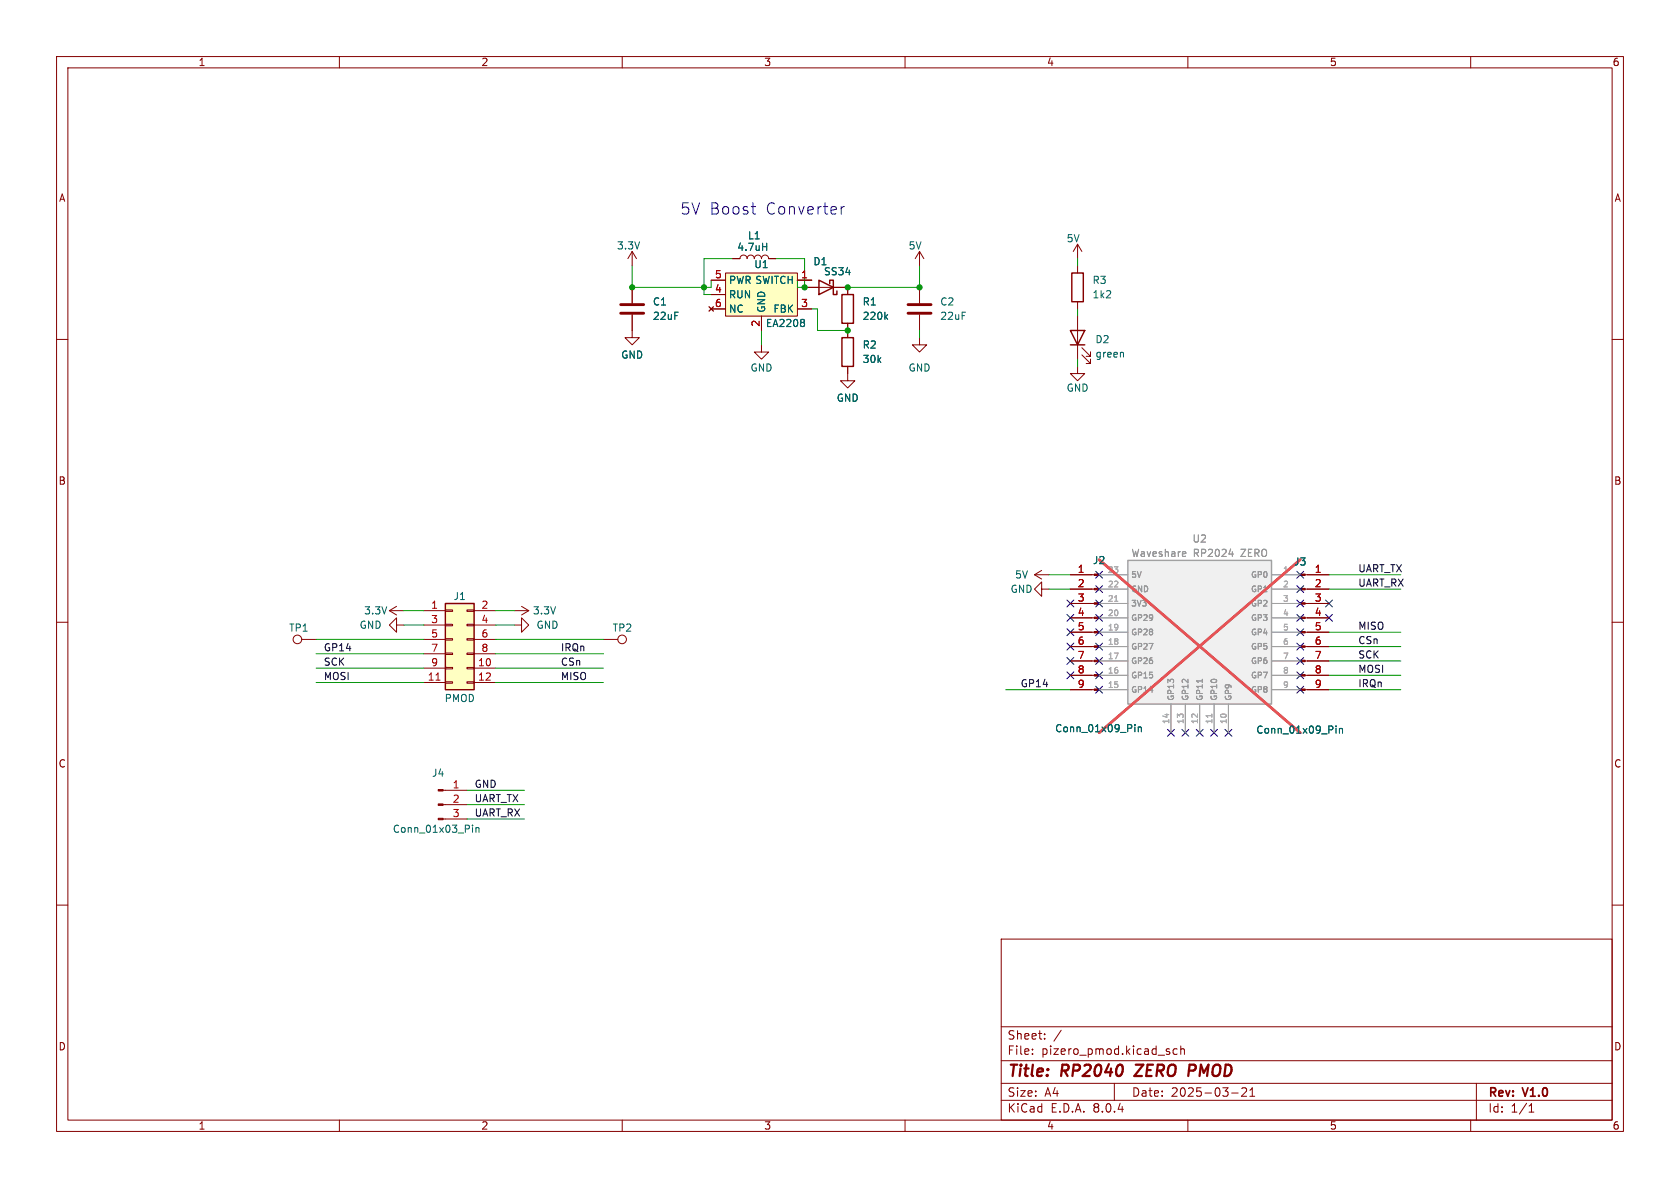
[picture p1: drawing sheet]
<svg xmlns="http://www.w3.org/2000/svg" width="297mm" height="210mm" viewBox="0 0 297 210" stroke-linecap="round" stroke-linejoin="round" font-family="sans-serif">
<g fill="none" stroke="#840000" stroke-width=".18">
<path d="M10 10h277v190h-277zM12 12h273v186h-273zM60 10v2M110 10v2M160 10v2M210 10v2M260 10v2M10 60h2M111.8 58.4v1.3h1.2l-1.2 1.3-1.3-1.3h1.3M129.5 45.7h1.3a.64 .64 0 0 1 .6-.6 .64 .64 0 0 1 .7 .6 .64 .64 0 0 1 .6-.6 .64 .64 0 0 1 .6 .6 .64 .64 0 0 1 .7-.6 .64 .64 0 0 1 .6 .6 .64 .64 0 0 1 .7-.6 .64 .64 0 0 1 .6 .6h1.3M162.6 59.7v1.3h1.2l-1.2 1.2-1.3-1.2h1.3M162.6 44.5v2.5"/>
<path d="M162.6 50.8v2.8M162.6 55.6v2.8M162.6 44.5l-.8 1.2M162.6 44.5l.7 1.2M190.5 47v1.3M190.5 53.3v1.3M285 60h2M10 110h2M90.9 110.5h1.3v-1.3l1.3 1.3-1.3 1.3v-1.3M230.7 119.4h4.2M230.7 116.8h4.2M230.7 114.3h4.2"/>
<path d="M230.7 111.8h4.2M230.7 109.2h4.2M230.7 106.7h4.2M230.7 104.1h4.2M230.7 101.6h4.2M285 110h2M230.7 121.9h4.2M10 160h2M285 160h2M177 166h108v32h-108zM60 198v2M110 198v2"/>
<path d="M160 198v2M177 194.5h108M177 191.5h108M177 187.5h108M177 181.5h108M182.5 186.3v.1M182.5 185.5v.1M184.7 183.6v.1M184.7 182.8v.1M187.6 182.1l-1.3 2M197 191.5v3M206.6 185.9l.2 .2-.2 .3"/>
<path d="M206.6 185.4l.1 .1M208.1 185.5l-.4-.1-.3 .3v.4l.1 .2h.6M208.7 185.5l.3-.1 .3 .1 .1 .9M208.7 184.9v1.5M210 198v2M217.7 193.2h1.2M219.5 192.4l.6-.1 .2 .1 .1 .3-.9 1.1h.9M221 193.8h.8M221 192.7l.4-.4v1.5M260 198v2M261 191.5v6.5M270.3 196.6h.9"/>
<path d="M270.3 195.5l.4-.4v1.5"/>
</g>
<path d="M202.1 188.2l-1.6 2h1.4M210.3 188.2h.8M211.1 189.2l-.9 .1" fill="none" stroke="#840000" stroke-width=".4"/>
<path d="M189.5 48.3h2v5h-2z" fill="none" stroke="#840000" stroke-width=".25"/>
<path d="M160.5 55.4h4.1M160.5 53.8h4.1" fill="none" stroke="#840000" stroke-width=".51"/>
<g fill="#840000" stroke="#840000" stroke-width=".18">
<path d="M229.9 121.8h.8v.2h-.8z"/>
<path d="M229.9 119.3h.8v.2h-.8z"/>
<path d="M229.9 116.7h.8v.3h-.8z"/>
<path d="M229.9 114.2h.8v.2h-.8z"/>
<path d="M229.9 111.6h.8v.3h-.8z"/>
<path d="M229.9 109.1h.8v.2h-.8z"/>
<path d="M229.9 106.6h.8v.2h-.8z"/>
<path d="M229.9 104h.8v.3h-.8z"/>
<path d="M229.9 101.5h.8v.2h-.8z"/>
</g>
<path d="M134.8 43.6h.7M135.5 43v1.3M236.2 128.3v.2M236.2 128.8v.8M236.8 128.8v.8M236.8 128.9l.2-.1h.3v.8" fill="none" stroke="#006464" stroke-width=".18"/>
<path d="M78.7 106.7h5.1v15.2h-5.1z" fill="#ffffc2"/>
<g fill="none" stroke="#840000" stroke-width=".18">
<path d="M190.5 55.9v7.6M190.5 64.8v1.2h1.3l-1.3 1.3-1.3-1.3h1.3M191.3 62.7l1.5 1.6v-.8v.8h-.8M191.3 61.5l1.5 1.5v-.8v.8h-.8M74.9 108h3.8M74.9 118.1h3.8M74.9 110.5h3.8M74.9 113h3.8M74.9 115.6h3.8M78.7 118h1.3v.2h-1.3zM78.7 115.4h1.3v.3h-1.3zM78.7 112.9h1.3v.3h-1.3z"/>
<path d="M78.7 110.4h1.3v.2h-1.3zM78.7 107.8h1.3v.3h-1.3zM82.5 118h1.3v.2h-1.3zM82.5 115.4h1.3v.3h-1.3zM82.5 112.9h1.3v.3h-1.3zM82.5 110.4h1.3v.2h-1.3zM82.5 107.8h1.3v.3h-1.3zM83.8 108h3.8M83.8 118.1h3.8M83.8 110.5h3.8M83.8 113h3.8M83.8 115.6h3.8"/>
<path d="M90.9 108h2.6M92.2 107.2l1.3 .8M93.5 108l-1.3 .7M106.7 113h2.5M74.9 120.7h3.8M78.7 120.5h1.3v.3h-1.3zM82.5 120.5h1.3v.3h-1.3zM83.8 120.7h3.8"/>
<circle cx="110" cy="113" r=".76"/>
</g>
<path d="M189.2 58.4h2.6l-1.3 2.6zM189.2 61h2.6M78.7 106.7h5.1v15.2h-5.1z" fill="none" stroke="#840000" stroke-width=".25"/>
<path d="M77.1 120.2h.7" fill="none" stroke="#a90000" stroke-width=".18"/>
<path d="M198.6 62.3v.8" fill="none" stroke="#006464" stroke-width=".18"/>
<path d="M199.4 99.1h25.4v25.4h-25.4z" fill="#f0f0f0"/>
<path d="M199.4 99.1h25.4v25.4h-25.4z" fill="none" stroke="#a1a1a1" stroke-width=".25"/>
<g fill="none" stroke="#a1a1a1" stroke-width=".18">
<path d="M194.3 101.6h5.1M194.3 119.4h5.1M194.3 116.8h5.1M194.3 114.3h5.1M194.3 111.8h5.1M194.3 104.1h5.1M194.3 109.2h5.1M194.3 106.7h5.1M224.8 101.6h5.1M224.8 119.4h5.1M224.8 116.8h5.1M224.8 114.3h5.1"/>
<path d="M224.8 111.8h5.1M224.8 104.1h5.1M224.8 109.2h5.1M224.8 106.7h5.1M194.3 121.9h5.1M207 124.5v5M209.5 124.5v5M212.1 124.5v5M214.6 124.5v5M217.2 124.5v5M224.8 121.9h5.1"/>
</g>
<path d="M197 106.3h.6M214.2 126.2v.6" fill="none" stroke="#aaa" stroke-width=".18"/>
<path d="M209.2 97.5l.4 .1v.2l-.6 .1M209.6 98.3l-.4 .1M217.3 97.9h.7M212.6 120.1v.6" fill="none" stroke="#989898" stroke-width=".18"/>
<path d="M194.3 98.9l35.6 30.6M229.9 98.9l-35.6 30.6" fill="none" stroke="#e65255" stroke-width=".46"/>
<g fill="none" stroke="#840000" stroke-width=".18">
<path d="M142.2 50.8h7.7v1.3M149.9 57.2v2.5M149.9 64.8v2.5h1.2l-1.2 1.3-1.3-1.3h1.3M184.1 104.1v-1.2l-1.2 1.2 1.2 1.3v-1.3h1.3M189.2 119.4h4.2M189.2 116.8h4.2M189.2 114.3h4.2M189.2 111.8h4.2M189.2 109.2h4.2M189.2 106.7h4.2M189.2 104.1h4.2M189.2 101.6h4.2"/>
<path d="M189.2 121.9h4.2"/>
</g>
<g fill="#840000" stroke="#840000" stroke-width=".18">
<path d="M193.4 121.8h.9v.2h-.9z"/>
<path d="M193.4 119.3h.9v.2h-.9z"/>
<path d="M193.4 116.7h.9v.3h-.9z"/>
<path d="M193.4 114.2h.9v.2h-.9z"/>
<path d="M193.4 111.6h.9v.3h-.9z"/>
<path d="M193.4 109.1h.9v.2h-.9z"/>
<path d="M193.4 106.6h.9v.2h-.9z"/>
<path d="M193.4 104h.9v.3h-.9z"/>
<path d="M193.4 101.5h.9v.2h-.9z"/>
</g>
<path d="M156.6 56l.3 .5M156.9 55.6l-.5 .5M200.6 128.1v.1M200.6 128.5v.9M201.2 128.5v.9M201.2 128.6l.2-.1 .3 .1 .1 .8" fill="none" stroke="#006464" stroke-width=".18"/>
<path d="M144.8 49.5l2.5 1.3-2.5 1.3zM146.7 50.2v-.7h.6v2.6h.7v-.7M148.8 52.1h2.1v5.1h-2.1zM148.8 59.7h2.1v5.1h-2.1z" fill="none" stroke="#840000" stroke-width=".25"/>
<path d="M128.3 48.3h12.7v7.6h-12.7z" fill="#ffffc2"/>
<g fill="none" stroke="#840000" stroke-width=".18">
<path d="M111.8 44.5v2.5M111.8 50.8v2.8M111.8 55.6v2.8M111.8 44.5l-.8 1.2M111.8 44.5l.7 1.2M125.3 54.2l.8 .8M125.7 49.5h2.6M125.7 54.6h2.6M125.7 52.1h2.6M126.1 54.2l-.8 .8M128.3 48.3h12.7v7.6h-12.7zM129.5 45.7h1.3"/>
<path d="M134.6 55.9v2.5M135.9 45.7h1.3M141 49.5h2.5M141 54.6h2.5M142.2 50.8h2.6M147.3 50.8h2.6v1.3M149.9 57.2v2.5M190.5 43.2l-.8 1.3M190.5 43.2v2.5M190.5 43.2l.8 1.3M134.6 61v1.2h1.3l-1.3 1.3-1.3-1.3h1.3M149.9 64.8v1.2"/>
<path d="M53.3 113h2.6M68.8 108l1.3 .7M68.8 108h2.6M70.1 110.5v-1.3l-1.3 1.3 1.3 1.3v-1.3h1.3M70.1 107.2l-1.3 .8M182.9 101.6l1.2 .8M182.9 101.6h2.5M184.1 100.8l-1.2 .8M189.2 101.6h3.8M189.2 104.1h3.8M189.2 106.7h3.8M189.2 109.2h3.8"/>
<path d="M189.2 111.8h3.8M189.2 114.3h3.8M189.2 116.8h3.8M189.2 119.4h3.8M231.1 101.6h3.8M231.1 104.1h3.8M231.1 106.7h3.8M231.1 109.2h3.8M231.1 111.8h3.8M231.1 114.3h3.8M231.1 116.8h3.8M231.1 119.4h3.8"/>
<path d="M78.3 139.7h4.2M189.2 121.9h3.8M231.1 121.9h3.8M78.3 144.8h4.2M78.3 142.2h4.2"/>
<circle cx="52.6" cy="113" r=".76"/>
</g>
<g fill="none" stroke="#006464" stroke-width=".18">
<path d="M134.8 43.6h.7M135.5 43v1.3M142.1 56.5l.1 .2-.1 .2M142.1 57.1l.1 .1-.1 .5M156.6 56l.3 .5M156.9 55.6l-.5 .5M200.6 128.1v.1M200.6 128.5v.9M201.2 128.5v.9M201.2 128.6l.2-.1 .3 .1 .1 .8M236.2 128.3v.2M236.2 128.8v.8"/>
<path d="M236.8 128.8v.8M236.8 128.9l.2-.1h.3v.8M83.5 145.9v.1M83.5 146.3v.8M84.1 146.3v.8M84.1 146.4l.2-.1 .3 .1 .1 .7"/>
</g>
<g fill="#840000" stroke="#840000" stroke-width=".18">
<path d="M77.5 144.7h.8v.2h-.8z"/>
<path d="M77.5 142.1h.8v.3h-.8z"/>
<path d="M77.5 139.6h.8v.2h-.8z"/>
</g>
<path d="M109.7 55.4h4.1M109.7 53.8h4.1" fill="none" stroke="#840000" stroke-width=".51"/>
<path d="M132.8 36.5h.8M133.2 37.8l.4 .1M148.7 36.5v1.4M149.3 36.5a.51 .51 0 0 0-.6 .4" fill="none" stroke="#0000c2" stroke-width=".18"/>
<g fill="none" stroke="#009600" stroke-width=".18">
<path d="M111.8 47v3.8h13.9v-1.3M129.5 45.7h-5v6.4h1.2M134.6 58.4v2.6M137.2 45.7h5v5.1h-1.2v-1.3h2.5M143.5 54.6h1v3.8h5.4M162.6 47v3.8h-12.7M162.6 58.4v1.3M190.5 45.7v1.3M190.5 54.6v1.3M190.5 63.5v1.3M55.9 113h19M55.9 115.6h19"/>
<path d="M55.9 118.1h19M71.4 110.5h3.5M71.4 108h3.5M87.6 110.5h3.3M87.6 108h3.3M87.6 113h19.1M87.6 115.6h19.1M87.6 118.1h19.1M185.4 101.6h3.8M185.4 104.1h3.8M234.9 101.6h12.7M234.9 111.8h12.7"/>
<path d="M234.9 104.1h12.7M234.9 114.3h12.7M234.9 116.8h12.7M234.9 119.4h12.7M55.9 120.7h19M82.5 139.7h10.2M87.6 120.7h19.1M177.8 121.9h11.4M234.9 121.9h12.7M82.5 142.2h10.2M82.5 144.8h10.2"/>
</g>
<g fill="none" stroke="#000084" stroke-width=".18">
<path d="M188.6 113.7l1.2 1.2M188.6 118.8l1.2 1.2M188.6 108.6l1.2 1.2M188.6 111.2l1.2 1.2M188.6 116.2l1.2 1.2M188.6 106.1l1.2 1.2M189.8 113.7l-1.2 1.2M189.8 118.8l-1.2 1.2M189.8 106.1l-1.2 1.2M189.8 111.2l-1.2 1.2M189.8 116.2l-1.2 1.2M189.8 108.6l-1.2 1.2"/>
<path d="M193.7 116.2l1.2 1.2M193.7 108.6l1.2 1.2M193.7 118.8l1.2 1.2M193.7 113.7l1.2 1.2M193.7 101l1.2 1.2M193.7 106.1l1.2 1.2M193.7 111.2l1.2 1.2M193.7 103.5l1.2 1.2M194.9 108.6l-1.2 1.2M194.9 116.2l-1.2 1.2M194.9 113.7l-1.2 1.2M194.9 118.8l-1.2 1.2"/>
<path d="M194.9 101l-1.2 1.2M194.9 106.1l-1.2 1.2M194.9 111.2l-1.2 1.2M194.9 103.5l-1.2 1.2M229.3 113.7l1.2 1.2M229.3 103.5l1.2 1.2M229.3 116.2l1.2 1.2M229.3 118.8l1.2 1.2M229.3 106.1l1.2 1.2M229.3 108.6l1.2 1.2M229.3 101l1.2 1.2M229.3 111.2l1.2 1.2"/>
<path d="M230.5 116.2l-1.2 1.2M230.5 113.7l-1.2 1.2M230.5 106.1l-1.2 1.2M230.5 108.6l-1.2 1.2M230.5 111.2l-1.2 1.2M230.5 118.8l-1.2 1.2M230.5 103.5l-1.2 1.2M230.5 101l-1.2 1.2M234.3 108.6l1.3 1.2M234.3 106.1l1.3 1.2M235.6 108.6l-1.3 1.2M235.6 106.1l-1.3 1.2"/>
<path d="M193.7 121.3l1.2 1.2M194.9 121.3l-1.2 1.2M206.4 128.9l1.2 1.2M207.6 128.9l-1.2 1.2M208.9 128.9l1.3 1.2M210.2 128.9l-1.3 1.2M211.5 128.9l1.2 1.2M212.7 128.9l-1.2 1.2M214 128.9l1.2 1.2M215.2 128.9l-1.2 1.2M216.6 128.9l1.2 1.2M217.8 128.9l-1.2 1.2"/>
<path d="M229.3 121.3l1.2 1.2M230.5 121.3l-1.2 1.2"/>
</g>
<path d="M209.2 97.5l.4 .1v.2l-.6 .1M209.6 98.3l-.4 .1M217.3 97.9h.7M212.6 120.1v.6" fill="none" stroke="#989898" stroke-width=".18"/>
<g fill="none" stroke="#a1a1a1" stroke-width=".18">
<path d="M194.3 101.6h5.1M194.3 119.4h5.1M194.3 116.8h5.1M194.3 114.3h5.1M194.3 111.8h5.1M194.3 104.1h5.1M194.3 109.2h5.1M194.3 106.7h5.1M224.8 101.6h5.1M224.8 119.4h5.1M224.8 116.8h5.1M224.8 114.3h5.1"/>
<path d="M224.8 111.8h5.1M224.8 104.1h5.1M224.8 109.2h5.1M224.8 106.7h5.1M194.3 121.9h5.1M207 124.5v5M209.5 124.5v5M212.1 124.5v5M214.6 124.5v5M217.2 124.5v5M224.8 121.9h5.1"/>
</g>
<path d="M197 106.3h.6M214.2 126.2v.6" fill="none" stroke="#aaa" stroke-width=".18"/>
<path d="M194.3 98.9l35.6 30.6M229.9 98.9l-35.6 30.6" fill="none" stroke="#e65255" stroke-width=".46"/>
<g fill="#009600" stroke="#009600" stroke-width=".18">
<circle cx="162.6" cy="50.8" r=".46"/>
<circle cx="149.9" cy="58.4" r=".46"/>
<circle cx="149.9" cy="50.8" r=".46"/>
<circle cx="124.5" cy="50.8" r=".46"/>
<circle cx="111.8" cy="50.8" r=".46"/>
<circle cx="142.2" cy="50.8" r=".46"/>
</g>
<g font-size="2.8" fill="#0000c2">
<text x="120.1" y="38.1">5V Boost</text>
<text x="135.3" y="38.1">Converter</text>
</g>
<g font-size="2.8" fill="#840000">
<text x="178" y="190.9">Title:</text>
<text x="187.7" y="190.9">RP2040</text>
<text x="201.6" y="190.9">ZERO</text>
<text x="211.7" y="190.9">PMOD</text>
</g>
<g font-size="2.1" fill="#840000">
<text x="178" y="184">Sheet:</text>
<text x="178" y="186.7">File:</text>
<text x="184.1" y="186.7">pizero_pmod.kicad_sch</text>
<text x="178" y="196.9">KiCad</text>
<text x="178" y="194.1">Size:</text>
<text x="184.7" y="194.1">A4</text>
<text x="185.7" y="196.9">E.D.A.</text>
<text x="193.3" y="196.9">8.0.4</text>
<text x="200" y="194.1">Date:</text>
<text x="207" y="194.1">2025-03-21</text>
<text x="263" y="194.3">Rev:</text>
<text x="263" y="196.9">Id:</text>
<text x="267.1" y="196.9">1/1</text>
<text x="269.4" y="194.3">V1.0</text>
</g>
<g font-size="1.8" fill="#840000">
<text x="35" y="11.9">1</text>
<text x="85" y="11.9">2</text>
<text x="135" y="11.9">3</text>
<text x="185" y="11.9">4</text>
<text x="235" y="11.9">5</text>
<text x="285" y="11.9">6</text>
<text x="10.3" y="35.9">A</text>
<text x="285.3" y="35.9">A</text>
<text x="10.3" y="85.9">B</text>
<text x="285.3" y="85.9">B</text>
<text x="10.3" y="135.9">C</text>
<text x="285.3" y="135.9">C</text>
<text x="10.3" y="185.9">D</text>
<text x="285.3" y="185.9">D</text>
<text x="35" y="199.9">1</text>
<text x="85" y="199.9">2</text>
<text x="135" y="199.9">3</text>
<text x="185" y="199.9">4</text>
<text x="235" y="199.9">5</text>
<text x="285" y="199.9">6</text>
</g>
<g font-size="1.8" fill="#006464">
<text x="109" y="44.3">3.3V</text>
<text x="130.2" y="44.6">4.7uH</text>
<text x="132.1" y="42.5">L1</text>
<text x="133.2" y="47.6">U1</text>
<text x="143.7" y="47.1">D1</text>
<text x="160.5" y="44.3">5V</text>
<text x="188.5" y="43">5V</text>
<text x="128.8" y="52.9">RUN</text>
<text x="128.8" y="50.4">PWR SWITCH</text>
<text x="145.6" y="48.9">SS34</text>
<text x="193" y="50.4">R3</text>
<text x="193" y="52.9">1k2</text>
<text x="115.3" y="54.2">C1</text>
<text x="115.3" y="56.7">22uF</text>
<text x="128.8" y="55.5">NC</text>
<text x="135.3" y="58">EA2208</text>
<text x="135.5" y="55.4" transform="rotate(-90 135.5 55.4)">GND</text>
<text x="136.6" y="55.5">FBK</text>
<text x="152.4" y="54.2">R1</text>
<text x="152.4" y="56.7">220k</text>
<text x="166.1" y="54.2">C2</text>
<text x="166.1" y="56.7">22uF</text>
<text x="109.7" y="63.6">GND</text>
<text x="132.6" y="65.9">GND</text>
<text x="152.4" y="61.8">R2</text>
<text x="152.4" y="64.4">30k</text>
<text x="160.5" y="65.9">GND</text>
<text x="193.6" y="60.9">D2</text>
<text x="193.6" y="63.4">green</text>
<text x="147.8" y="71.2">GND</text>
<text x="188.5" y="69.4">GND</text>
<text x="193.1" y="99.9">J2</text>
<text x="228.7" y="100.2">J3</text>
<text x="80.1" y="106.3">J1</text>
<text x="178.6" y="105">GND</text>
<text x="179.4" y="102.5">5V</text>
<text x="51" y="111.9">TP1</text>
<text x="63.5" y="111.4">GND</text>
<text x="64.3" y="108.8">3.3V</text>
<text x="94.1" y="108.8">3.3V</text>
<text x="94.8" y="111.4">GND</text>
<text x="108.2" y="111.9">TP2</text>
<text x="78.5" y="124.3">PMOD</text>
<text x="186.4" y="129.6">Conn_01x09_Pin</text>
<text x="222" y="129.9">Conn_01x09_Pin</text>
<text x="76.3" y="137.5">J4</text>
<text x="69.3" y="147.4">Conn_01x03_Pin</text>
</g>
<g font-size="1.8" fill="#a90000">
<text x="126.3" y="51.8">4</text>
<text x="126.3" y="49.3">5</text>
<text x="141.5" y="49.3">1</text>
<text x="126.3" y="54.4">6</text>
<text x="134.4" y="57.9" transform="rotate(-90 134.4 57.9)">2</text>
<text x="141.5" y="54.4">3</text>
<text x="190.4" y="101.3">1</text>
<text x="232.3" y="101.3">1</text>
<text x="76.1" y="107.7">1</text>
<text x="85" y="107.7">2</text>
<text x="190.4" y="103.9">2</text>
<text x="190.4" y="106.4">3</text>
<text x="232.3" y="103.9">2</text>
<text x="232.3" y="106.4">3</text>
<text x="76.1" y="110.2">3</text>
<text x="76.1" y="112.8">5</text>
<text x="85" y="110.2">4</text>
<text x="85" y="112.8">6</text>
<text x="190.4" y="109">4</text>
<text x="190.4" y="111.5">5</text>
<text x="232.3" y="109">4</text>
<text x="232.3" y="111.5">5</text>
<text x="76.1" y="115.3">7</text>
<text x="76.1" y="117.9">9</text>
<text x="84.4" y="117.9">10</text>
<text x="85" y="115.3">8</text>
<text x="190.4" y="114">6</text>
<text x="190.4" y="116.6">7</text>
<text x="190.4" y="119.1">8</text>
<text x="232.3" y="114">6</text>
<text x="232.3" y="116.6">7</text>
<text x="232.3" y="119.1">8</text>
<text x="75.5" y="120.4">11</text>
<text x="84.4" y="120.4">12</text>
<text x="190.4" y="121.7">9</text>
<text x="232.3" y="121.7">9</text>
<text x="79.9" y="139.4">1</text>
<text x="79.9" y="142">2</text>
<text x="79.9" y="144.5">3</text>
</g>
<g font-size="1.8" fill="#989898">
<text x="199.9" y="98.7">Waveshare</text>
<text x="210.7" y="96.1">U2</text>
<text x="211" y="98.7">RP2024</text>
<text x="219.5" y="98.7">ZERO</text>
</g>
<g font-size="1.8" fill="#0f0f0f">
<text x="240" y="101.3">UART_TX</text>
<text x="240" y="103.8">UART_RX</text>
<text x="240" y="111.4">MISO</text>
<text x="240" y="114">CSn</text>
<text x="57.1" y="117.8">SCK</text>
<text x="57.1" y="115.2">GP14</text>
<text x="99.1" y="115.2">IRQn</text>
<text x="99.1" y="117.8">CSn</text>
<text x="240" y="116.5">SCK</text>
<text x="240" y="119">MOSI</text>
<text x="57.1" y="120.3">MOSI</text>
<text x="99.1" y="120.3">MISO</text>
<text x="180.3" y="121.6">GP14</text>
<text x="240" y="121.6">IRQn</text>
<text x="83.8" y="139.4">GND</text>
<text x="83.8" y="141.9">UART_TX</text>
<text x="83.8" y="144.4">UART_RX</text>
</g>
<g font-size="1.4" fill="#aaa">
<text x="195.8" y="101.3">23</text>
<text x="226.7" y="101.3">1</text>
<text x="195.8" y="106.4">21</text>
<text x="195.8" y="103.9">22</text>
<text x="226.7" y="103.9">2</text>
<text x="226.7" y="106.4">3</text>
<text x="195.8" y="111.5">19</text>
<text x="195.8" y="109">20</text>
<text x="226.7" y="109">4</text>
<text x="226.7" y="111.5">5</text>
<text x="195.8" y="119.1">16</text>
<text x="195.8" y="116.6">17</text>
<text x="195.8" y="114">18</text>
<text x="226.7" y="114">6</text>
<text x="226.7" y="116.6">7</text>
<text x="226.7" y="119.1">8</text>
<text x="195.8" y="121.7">15</text>
<text x="226.7" y="121.7">9</text>
<text x="206.8" y="128.1" transform="rotate(-90 206.8 128.1)">14</text>
<text x="209.3" y="128.1" transform="rotate(-90 209.3 128.1)">13</text>
<text x="211.8" y="128.1" transform="rotate(-90 211.8 128.1)">12</text>
<text x="214.4" y="128.1" transform="rotate(-90 214.4 128.1)">11</text>
<text x="216.9" y="128.1" transform="rotate(-90 216.9 128.1)">10</text>
</g>
<g font-size="1.4" fill="#989898">
<text x="199.9" y="107.4">3V3</text>
<text x="199.9" y="104.9">GND</text>
<text x="199.9" y="102.3">5V</text>
<text x="221" y="102.3">GP0</text>
<text x="221" y="104.9">GP1</text>
<text x="221" y="107.4">GP2</text>
<text x="199.9" y="112.5">GP28</text>
<text x="199.9" y="110">GP29</text>
<text x="221" y="110">GP3</text>
<text x="221" y="112.5">GP4</text>
<text x="199.9" y="117.6">GP26</text>
<text x="199.9" y="115">GP27</text>
<text x="221" y="115">GP5</text>
<text x="221" y="117.6">GP6</text>
<text x="199.9" y="122.7">GP14</text>
<text x="199.9" y="120.1">GP15</text>
<text x="207.7" y="124" transform="rotate(-90 207.7 124)">GP13</text>
<text x="210.3" y="124" transform="rotate(-90 210.3 124)">GP12</text>
<text x="212.8" y="124" transform="rotate(-90 212.8 124)">GP11</text>
<text x="215.4" y="124" transform="rotate(-90 215.4 124)">GP10</text>
<text x="217.9" y="124" transform="rotate(-90 217.9 124)">GP9</text>
<text x="221" y="120.1">GP7</text>
<text x="221" y="122.7">GP8</text>
</g>
</svg>
